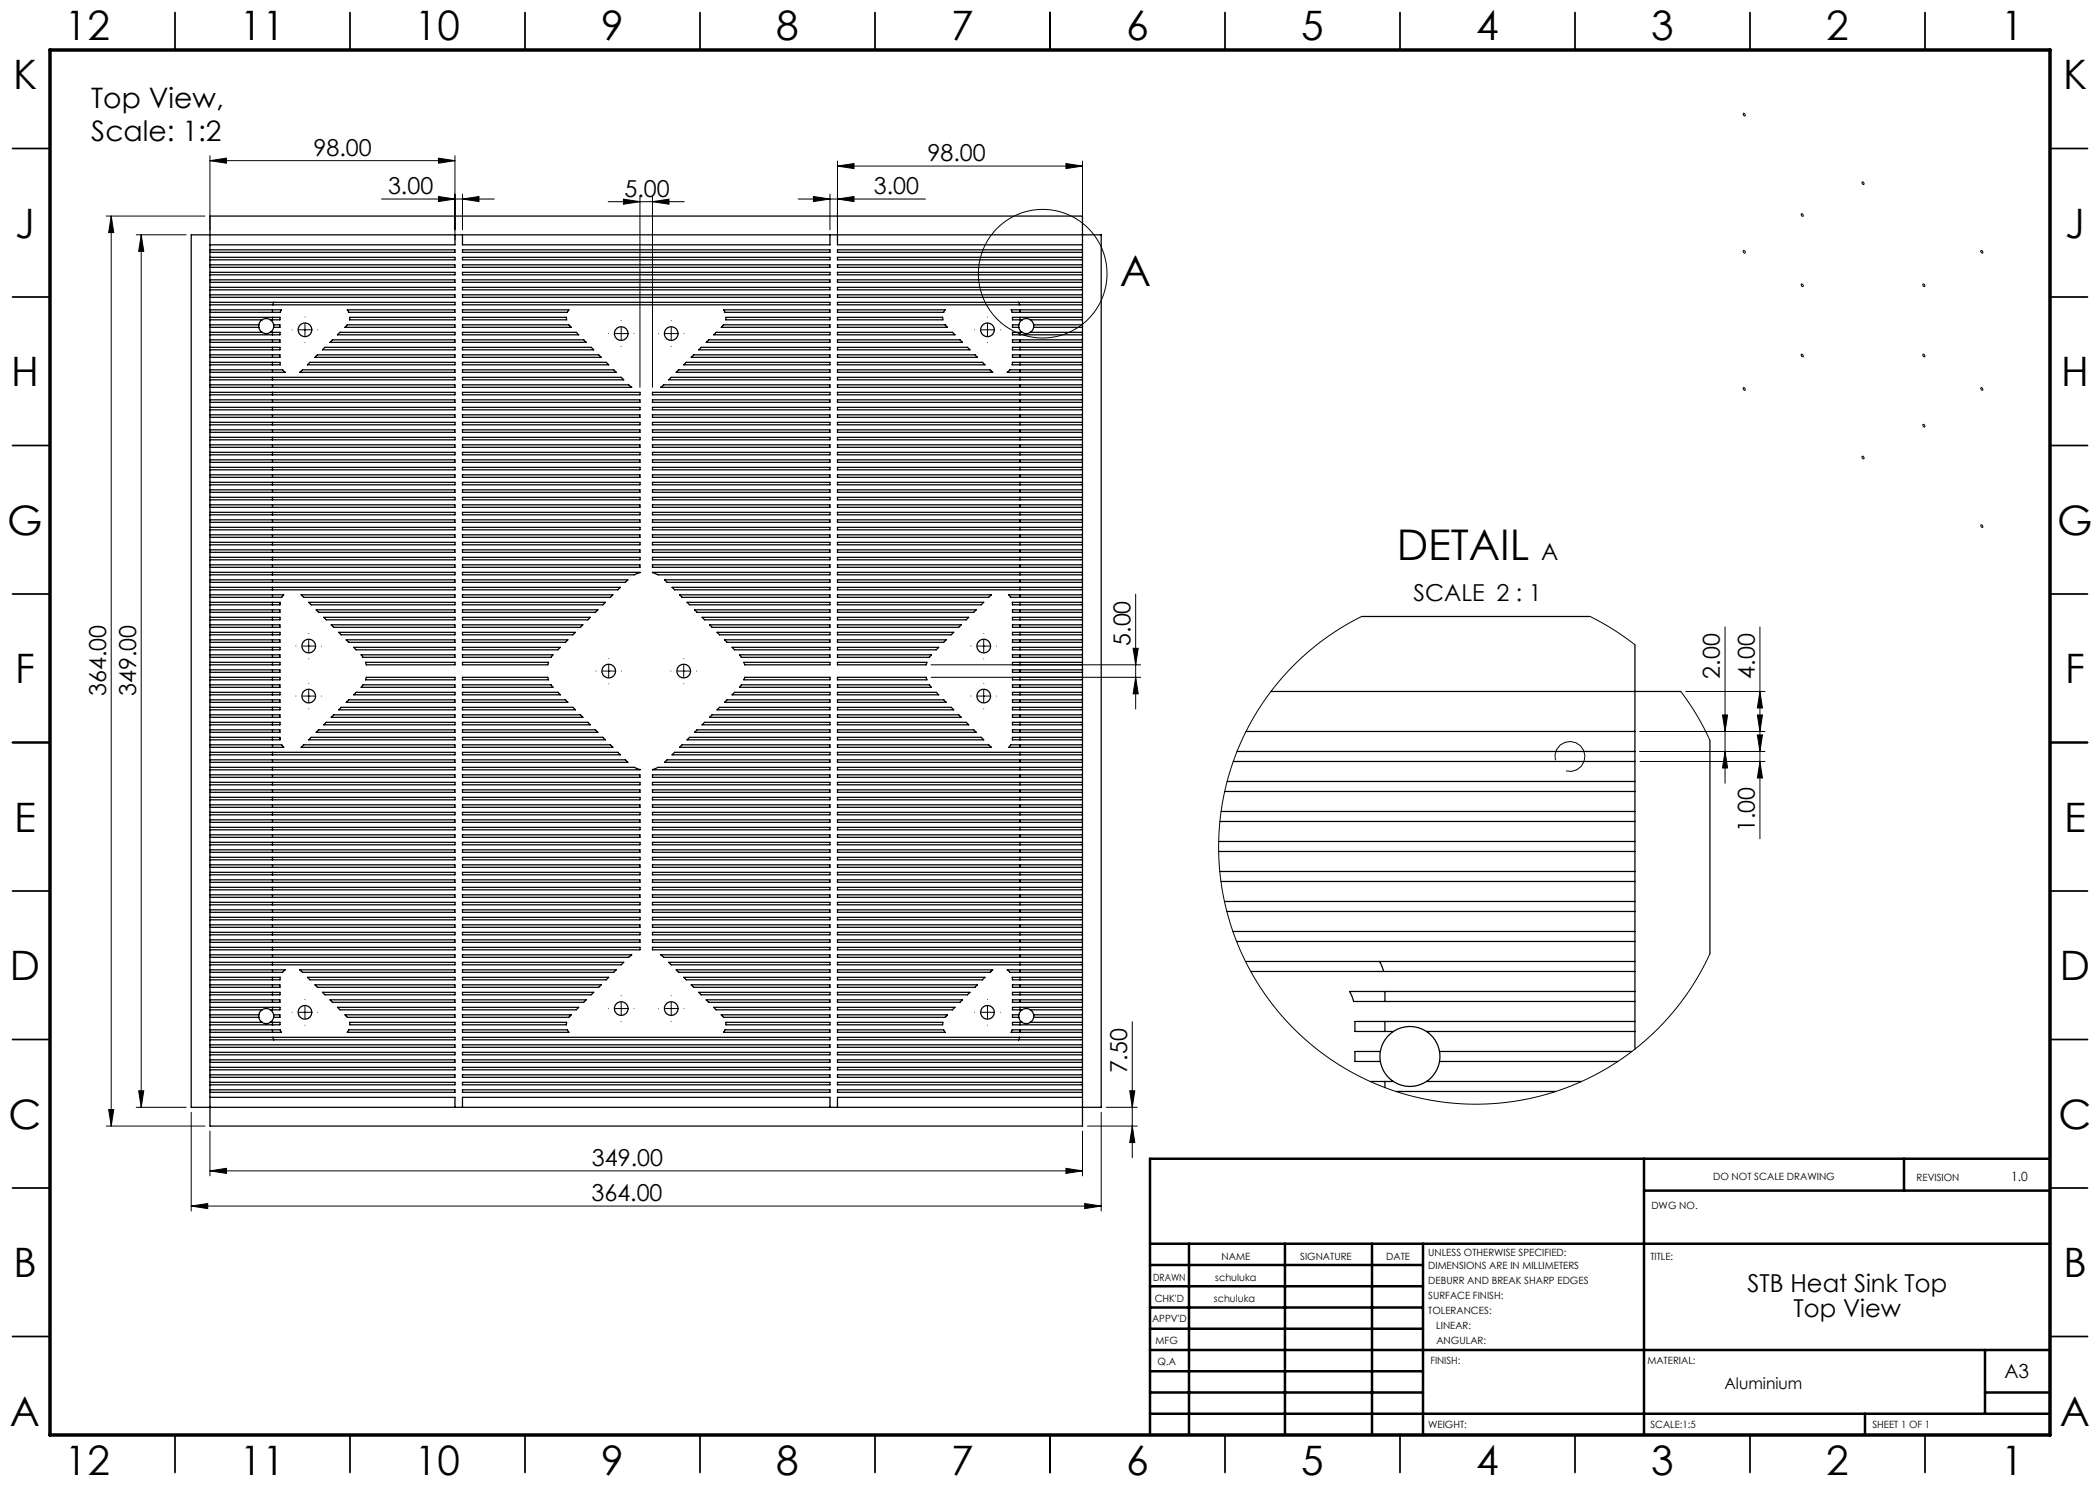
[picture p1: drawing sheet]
<svg xmlns="http://www.w3.org/2000/svg" width="420mm" height="297mm" viewBox="0 0 420 297" stroke-linecap="round" stroke-linejoin="round" font-family="sans-serif">
<g fill="none" stroke="#000" stroke-width=".25">
<path d="M38.2 47h182v174.5h-182zM42 43.2h174.5v182h-174.5zM42 50h49v.5h-49M42 51.5h49v.5h-49M42 53h49v.5h-49M42 54.5h49v.5h-49M42 56h49v.5h-49M42 57.5h49v.5h-49M42 59h49v.5h-49M91 47v2h-49M92.5 47v2h73.5v-2M92.5 50h73.5v.5h-73.5z"/>
<path d="M92.5 51.5h73.5v.5h-73.5zM92.5 53h73.5v.5h-73.5zM92.5 54.5h73.5v.5h-73.5zM92.5 56h73.5v.5h-73.5zM92.5 57.5h73.5v.5h-73.5zM92.5 59h73.5v.5h-73.5zM167.5 47v2h49M216.5 59h-49v.5h49M216.5 57.5h-49v.5h49M216.5 56h-49v.5h49M216.5 54.5h-49v.5h49M216.5 53h-49v.5h49"/>
<path d="M216.5 51.5h-49v.5h49M216.5 50h-49v.5h49M42 74h14.5l.5 .5h-15M42 72.5h14l.1 .5h-14.1M42 62h14.3l-.2 .5h-14.1M42 60.5h49v.5h-49M42 75.5h49v.5h-49M42 77h49v.5h-49M42 78.5h49v.5h-49M42 80h49v.5h-49M42 69.5h14v.5h-14M42 68h14v.5h-14"/>
<path d="M42 66.5h10.4M42 65h9.8M42 65.5h9.8M42 63.5h14v.5h-1.9M42 64h10.4M42 71h14v.5h-14M51.8 65v.5M51.8 65.5l.2 .5 .4 .5M52.4 66.5a1.5 1.5 0 0 0 1.7 0M52.4 64a1.5 1.5 0 0 1 1.7 0M52.4 64l-.4 .4-.2 .6M54.1 64l.4 .4 .2 .6"/>
<path d="M54.1 66.5h1.9v.5h-14M54.5 62v.5M54.5 63.5v.5M54.5 66.5v.5M54.5 68v.5M54.5 69.5v.5M54.5 71v.5M54.5 72.5v.5M54.5 74v.5M54.5 75.5v.5M54.5 77v.5M54.5 78.5v.5"/>
<path d="M54.5 80v.5M54.7 65v.5M54.7 65.5l-.2 .5-.4 .5M54.7 65h1.3v.5h-1.3M54.8 60.5l-.2 .5M59.9 74.5l.6-.5h30.5v.5zM61.5 73l.5-.5h29v.5zM63 71.5l.5-.5h27.5v.5zM65 69.5h26v.5h-26.5zM66 68.5l.5-.5h24.5v.5zM68 66.5h23v.5h-23.5zM69.5 62h21.5v.5h-21.3z"/>
<path d="M69.5 65h21.5v.5h-22zM70 63.5h21v.5h-21.1zM92.5 77h33.2l.6 .5h-33.8zM92.5 65h21.3l.4 .5h-21.7zM92.5 63.5h20.8v.5h-20.8zM92.5 62h21.3l-.3 .5h-21zM92.5 60.5h73.5v.5h-73.5zM92.5 66.5h22.7l.5 .5h-23.2zM92.5 68h24.2l.5 .5h-24.7zM92.5 69.5h25.7l.5 .5h-26.2zM92.5 71h27.2l.5 .5h-27.7zM92.5 72.5h28.7l.5 .5h-29.2z"/>
<path d="M92.5 74h30.2l.5 .5h-30.7zM92.5 75.5h31.7l.5 .5h-32.2zM92.5 78.5h35.5v.5h-35.5zM92.5 80h35.5v.5h-35.5zM130.5 78.5h35.5v.5h-35.5zM130.5 80h35.5v.5h-35.5zM132.1 77.5l.6-.5h33.3v.5zM133.7 76l.5-.5h31.8v.5zM135.2 74.5l.5-.5h30.3v.5zM136.7 73l.5-.5h28.8v.5zM138.2 71.5l.5-.5h27.3v.5zM140.2 69.5h25.8v.5h-26.3z"/>
<path d="M141.2 68.5l.5-.5h24.3v.5zM143.2 66.5h22.8v.5h-23.3zM144.7 62h21.3v.5h-21zM144.7 65h21.3v.5h-21.8zM145.2 63.5h20.8v.5h-20.8zM167.5 63.5h21l.1 .5h-21.1zM167.5 65h21.5l.5 .5h-22zM167.5 62h21.5l-.3 .5h-21.2zM167.5 74h30.5l.5 .5h-31zM167.5 69.5h26l.5 .5h-26.5zM167.5 68h24.5l.5 .5h-25zM167.5 66.5h23l.5 .5h-23.5z"/>
<path d="M167.5 72.5h29l.5 .5h-29.5zM167.5 71h27.5l.5 .5h-28zM203.7 60.5l.2 .5M203.8 65v.5M203.8 65.5l.2 .5 .4 .5M203.8 65h-1.3v.5h1.3M204 62v.5M204 63.5v.5M204 66.5v.5M204 68v.5M204 69.5v.5M204 71v.5"/>
<path d="M204 72.5v.5M204 74v.5M204 75.5v.5M204 77v.5M204 78.5v.5M204 80v.5M204.4 66.5a1.5 1.5 0 0 0 1.7 0M204.4 64a1.5 1.5 0 0 1 1.7 0M204.4 64l-.4 .4-.2 .6M204.4 66.5h-1.9v.5h14M206.1 64l.4 .4 .2 .6M206.1 66.5h10.4"/>
<path d="M206.1 64h10.4M206.7 65v.5M206.7 65.5l-.2 .5-.4 .5M206.7 65h9.8M206.7 65.5h9.8M216.5 62h-14.3l.2 .5h14.1M216.5 74h-14.5l-.6 .5h15.1M216.5 72.5h-14l-.1 .5h14.1M216.5 80h-49v.5h49M216.5 78.5h-49v.5h49M216.5 77h-49v.5h49M216.5 75.5h-49v.5h49"/>
<path d="M216.5 69.5h-14v.5h14M216.5 68h-14v.5h14M216.5 63.5h-14v.5h1.9M216.5 60.5h-49v.5h49M216.5 71h-14v.5h14M42 81.5h49v.5h-49M42 83h49v.5h-49M42 84.5h49v.5h-49M42 86h49v.5h-49M42 87.5h49v.5h-49M42 89h49v.5h-49M42 90.5h49v.5h-49"/>
<path d="M42 92h49v.5h-49M42 93.5h49v.5h-49M42 95h49v.5h-49M42 96.5h49v.5h-49M42 98h49v.5h-49M42 99.5h49v.5h-49M54.5 81.5v.5M54.5 83v.5M54.5 84.5v.5M54.5 86v.5M54.5 87.5v.5M54.5 89v.5"/>
<path d="M54.5 90.5v.5M54.5 92v.5M54.5 93.5v.5M54.5 95v.5M54.5 96.5v.5M54.5 98v.5M54.5 99.5v.5M92.5 81.5h35.5v.5h-35.5zM92.5 83h35.5v.5h-35.5zM92.5 84.5h35.5v.5h-35.5zM92.5 86h35.5v.5h-35.5zM92.5 87.5h35.5v.5h-35.5z"/>
<path d="M92.5 89h35.5v.5h-35.5zM92.5 90.5h35.5v.5h-35.5zM92.5 92h35.5v.5h-35.5zM92.5 93.5h35.5v.5h-35.5zM92.5 95h35.5v.5h-35.5zM92.5 96.5h35.5v.5h-35.5zM92.5 98h35.5v.5h-35.5zM92.5 99.5h35.5v.5h-35.5zM130.5 81.5h35.5v.5h-35.5zM130.5 83h35.5v.5h-35.5zM130.5 84.5h35.5v.5h-35.5zM130.5 86h35.5v.5h-35.5z"/>
<path d="M130.5 87.5h35.5v.5h-35.5zM130.5 89h35.5v.5h-35.5zM130.5 90.5h35.5v.5h-35.5zM130.5 92h35.5v.5h-35.5zM130.5 93.5h35.5v.5h-35.5zM130.5 95h35.5v.5h-35.5zM130.5 96.5h35.5v.5h-35.5zM130.5 98h35.5v.5h-35.5zM130.5 99.5h35.5v.5h-35.5zM204 81.5v.5M204 83v.5M204 84.5v.5"/>
<path d="M204 86v.5M204 87.5v.5M204 89v.5M204 90.5v.5M204 92v.5M204 93.5v.5M204 95v.5M204 96.5v.5M204 98v.5M204 99.5v.5M216.5 99.5h-49v.5h49M216.5 98h-49v.5h49"/>
<path d="M216.5 96.5h-49v.5h49M216.5 95h-49v.5h49M216.5 93.5h-49v.5h49M216.5 92h-49v.5h49M216.5 90.5h-49v.5h49M216.5 89h-49v.5h49M216.5 87.5h-49v.5h49M216.5 86h-49v.5h49M216.5 84.5h-49v.5h49M216.5 83h-49v.5h49M216.5 81.5h-49v.5h49M42 119h14.7l-.4 .5h-14.3"/>
<path d="M42 101h49v.5h-49M42 102.5h49v.5h-49M42 104h49v.5h-49M42 105.5h49v.5h-49M42 107h49v.5h-49M42 108.5h49v.5h-49M42 110h49v.5h-49M42 111.5h49v.5h-49M42 113h49v.5h-49M42 114.5h49v.5h-49M42 116h49v.5h-49M42 117.5h49v.5h-49"/>
<path d="M54.5 101v.5M54.5 102.5v.5M54.5 104v.5M54.5 105.5v.5M54.5 107v.5M54.5 108.5v.5M54.5 110v.5M54.5 111.5v.5M54.5 113v.5M54.5 114.5v.5M54.5 116v.5M54.5 117.5v.5"/>
<path d="M54.5 119v.5M60.2 119h30.8v.5h-30.3zM92.5 114.5h35.5l-1.1 .5h-34.4zM92.5 101h35.5v.5h-35.5zM92.5 102.5h35.5v.5h-35.5zM92.5 104h35.5v.5h-35.5zM92.5 105.5h35.5v.5h-35.5zM92.5 107h35.5v.5h-35.5zM92.5 108.5h35.5v.5h-35.5zM92.5 110h35.5v.5h-35.5zM92.5 111.5h35.5v.5h-35.5zM92.5 113h35.5v.5h-35.5z"/>
<path d="M92.5 116h33.1l-.5 .5h-32.6zM92.5 117.5h31.6l-.5 .5h-31.1zM92.5 119h30.1l-.5 .5h-29.6zM130.5 114.5h35.5v.5h-34.4zM130.5 101h35.5v.5h-35.5zM130.5 102.5h35.5v.5h-35.5zM130.5 104h35.5v.5h-35.5zM130.5 105.5h35.5v.5h-35.5zM130.5 107h35.5v.5h-35.5zM130.5 108.5h35.5v.5h-35.5zM130.5 110h35.5v.5h-35.5zM130.5 111.5h35.5v.5h-35.5z"/>
<path d="M130.5 113h35.5v.5h-35.5zM132.9 116h33.1v.5h-32.6zM134.4 117.5h31.6v.5h-31.1zM135.9 119h30.1v.5h-29.6zM167.5 119h30.7l-.5 .5h-30.2zM204 101v.5M204 102.5v.5M204 104v.5M204 105.5v.5M204 107v.5M204 108.5v.5M204 110v.5"/>
<path d="M204 111.5v.5M204 113v.5M204 114.5v.5M204 116v.5M204 117.5v.5M204 119v.5M216.5 119h-14.8l.4 .5h14.4M216.5 117.5h-49v.5h49M216.5 116h-49v.5h49M216.5 114.5h-49v.5h49M216.5 113h-49v.5h49M216.5 111.5h-49v.5h49"/>
<path d="M216.5 110h-49v.5h49M216.5 108.5h-49v.5h49M216.5 107h-49v.5h49M216.5 105.5h-49v.5h49M216.5 104h-49v.5h49M216.5 102.5h-49v.5h49M216.5 101h-49v.5h49M42 120.5h14v.5h-14M42 134h14v.5h-14M42 135.5h14v.5h-14M42 137h14v.5h-14M42 138.5h14v.5h-14"/>
<path d="M42 140h14v.5h-14M42 131h14v.5h-14M42 129.5h14v.5h-14M42 128h14v.5h-14M42 126.5h14v.5h-14M42 125h14v.5h-14M42 123.5h14v.5h-14M42 122h14v.5h-14M42 132.5h14v.5h-14M54.5 120.5v.5M54.5 122v.5M54.5 123.5v.5"/>
<path d="M54.5 125v.5M54.5 126.5v.5M54.5 128v.5M54.5 129.5v.5M54.5 131v.5M54.5 132.5v.5M54.5 134v.5M54.5 135.5v.5M54.5 137v.5M54.5 138.5v.5M54.5 140v.5M61.7 120.5h29.3v.5h-28.8z"/>
<path d="M63.2 122h27.8v.5h-27.3zM64.7 123.5h26.3v.5h-25.8zM66.2 125h24.8v.5h-24.3zM67.7 126.5h23.3v.5h-22.8zM69.2 128h21.8v.5h-21.3zM69.7 140h21.3v.5h-21.8zM70.7 139l.5-.5h19.8v.5zM70.7 129.5h20.3v.5h-19.8zM72.2 131h18.8v.5h-18.4zM72.6 137h18.4v.5h-18.8zM73.1 132.5h17.9v.5h-17.7zM73.3 135.5h17.7v.5h-17.9z"/>
<path d="M92.5 137h17.7l.4 .5h-18.1zM92.5 135.5h17.1l.1 .5h-17.2zM92.5 131h18.1l-.4 .5h-17.7zM92.5 132.5h17.2l-.1 .5h-17.1zM92.5 120.5h28.6l-.5 .5h-28.1zM92.5 122h27.1l-.5 .5h-26.6zM92.5 123.5h25.6l-.5 .5h-25.1zM92.5 125h24.1l-.5 .5h-23.6zM92.5 126.5h22.6l-.5 .5h-22.1zM92.5 128h21.1l-.5 .5h-20.6zM92.5 129.5h19.6l-.5 .5h-19.1zM92.5 138.5h19.1l.5 .5h-19.6z"/>
<path d="M92.5 140h20.6l.5 .5h-21.1zM137.4 120.5h28.6v.5h-28.1zM138.9 122h27.1v.5h-26.6zM140.4 123.5h25.6v.5h-25.1zM141.9 125h24.1v.5h-23.6zM143.4 126.5h22.6v.5h-22.1zM144.9 128h21.1v.5h-20.6zM145.4 140h20.6v.5h-21.1zM146.4 129.5h19.6v.5h-19.1zM146.9 138.5h19.1v.5h-19.6zM147.9 131h18.1v.5h-17.7zM148.3 137h17.7v.5h-18.1z"/>
<path d="M148.8 132.5h17.2v.5h-17.1zM148.9 135.5h17.1v.5h-17.2zM167.5 137h18.4l.4 .5h-18.8zM167.5 135.5h17.7l.2 .5h-17.9zM167.5 131h18.8l-.4 .5h-18.4zM167.5 132.5h17.9l-.2 .5h-17.7zM167.5 138.5h19.7l.5 .5h-20.2zM167.5 140h21.2l.5 .5h-21.7zM167.5 129.5h20.2l-.5 .5h-19.7zM167.5 128h21.7l-.5 .5h-21.2zM167.5 126.5h23.2l-.5 .5h-22.7zM167.5 125h24.7l-.5 .5h-24.2z"/>
<path d="M167.5 123.5h26.2l-.5 .5h-25.7zM167.5 122h27.7l-.5 .5h-27.2zM167.5 120.5h29.2l-.5 .5h-28.7zM204 120.5v.5M204 122v.5M204 123.5v.5M204 125v.5M204 126.5v.5M204 128v.5M204 129.5v.5M204 131v.5M204 132.5v.5"/>
<path d="M204 134v.5M204 135.5v.5M204 137v.5M204 138.5v.5M204 140v.5M216.5 120.5h-14v.5h14M216.5 134h-14v.5h14M216.5 135.5h-14v.5h14M216.5 137h-14v.5h14M216.5 138.5h-14v.5h14M216.5 140h-14v.5h14M216.5 131h-14v.5h14"/>
<path d="M216.5 129.5h-14v.5h14M216.5 128h-14v.5h14M216.5 126.5h-14v.5h14M216.5 125h-14v.5h14M216.5 123.5h-14v.5h14M216.5 122h-14v.5h14M216.5 132.5h-14v.5h14M254.2 138.3h82M272.3 123.3h45.7M327 129v80.8M42 149h14.3l.4 .5h-14.7M42 147.5h14v.5h-14"/>
<path d="M42 141.5h14v.5h-14M42 143h14v.5h-14M42 144.5h14v.5h-14M42 146h14v.5h-14M42 150.5h49v.5h-49M42 152h49v.5h-49M42 153.5h49v.5h-49M42 155h49v.5h-49M42 156.5h49v.5h-49M42 158h49v.5h-49M42 159.5h49v.5h-49M54.5 141.5v.5"/>
<path d="M54.5 143v.5M54.5 144.5v.5M54.5 146v.5M54.5 147.5v.5M54.5 149v.5M54.5 150.5v.5M54.5 152v.5M54.5 153.5v.5M54.5 155v.5M54.5 156.5v.5M54.5 158v.5M54.5 159.5v.5"/>
<path d="M60.3 149.4h.1M60.7 149h30.3v.5h-30.8zM62.2 147.5h28.8v.5h-29.3zM63.7 146h27.3v.5h-27.8zM65.2 144.5h25.8v.5h-26.3zM66.7 143h24.3v.5h-24.8zM68.2 141.5h22.8v.5h-23.3zM92.5 153.5h34.4l1.1 .5h-35.5zM92.5 141.5h22.1l.5 .5h-22.6zM92.5 143h23.6l.5 .5h-24.1zM92.5 144.5h25.1l.5 .5h-25.6zM92.5 146h26.6l.5 .5h-27.1z"/>
<path d="M92.5 147.5h28.1l.5 .5h-28.6zM92.5 149h29.6l.5 .5h-30.1zM92.5 150.5h31.1l.5 .5h-31.6zM92.5 152h32.6l.5 .5h-33.1zM92.5 155h35.5v.5h-35.5zM92.5 156.5h35.5v.5h-35.5zM92.5 158h35.5v.5h-35.5zM92.5 159.5h35.5v.5h-35.5zM130.5 153.9l1.1-.4h34.4v.5zM130.5 155h35.5v.5h-35.5zM130.5 156.5h35.5v.5h-35.5zM130.5 158h35.5v.5h-35.5z"/>
<path d="M130.5 159.5h35.5v.5h-35.5zM132.9 152.5l.5-.5h32.6v.5zM134.9 150.5h31.1v.5h-31.6zM136.4 149h29.6v.5h-30.1zM137.9 147.5h28.1v.5h-28.6zM139.4 146h26.6v.5h-27.1zM140.9 144.5h25.1v.5h-25.6zM142.4 143h23.6v.5h-24.1zM143.9 141.5h22.1v.5h-22.6zM167.5 141.5h22.7l.5 .5h-23.2zM167.5 143h24.2l.5 .5h-24.7zM167.5 144.5h25.7l.5 .5h-26.2z"/>
<path d="M167.5 146h27.2l.5 .5h-27.7zM167.5 147.5h28.7l.5 .5h-29.2zM167.5 149h30.2l.5 .4-30.7 .1zM198.2 149.5h.1M204 141.5v.5M204 143v.5M204 144.5v.5M204 146v.5M204 147.5v.5M204 149v.5M204 150.5v.5M204 152v.5"/>
<path d="M204 153.5v.5M204 155v.5M204 156.5v.5M204 158v.5M204 159.5v.5M216.5 149h-14.4l-.4 .5h14.8M216.5 147.5h-14v.5h14M216.5 141.5h-14v.5h14M216.5 143h-14v.5h14M216.5 144.5h-14v.5h14M216.5 146h-14v.5h14M216.5 150.5h-49v.5h49"/>
<path d="M216.5 152h-49v.5h49M216.5 153.5h-49v.5h49M216.5 155h-49v.5h49M216.5 156.5h-49v.5h49M216.5 158h-49v.5h49M216.5 159.5h-49v.5h49M244.9 158.3h82.1M245.4 156.3h81.6M246.7 152.3h80.3M247.4 150.3h79.6M249.2 146.3h77.8M342 148.1v42.6"/>
<path d="M42 161h49v.5h-49M42 162.5h49v.5h-49M42 164h49v.5h-49M42 165.5h49v.5h-49M42 167h49v.5h-49M42 168.5h49v.5h-49M42 170h49v.5h-49M42 171.5h49v.5h-49M42 173h49v.5h-49M42 174.5h49v.5h-49M42 176h49v.5h-49M42 177.5h49v.5h-49"/>
<path d="M42 179h49v.5h-49M54.5 161v.5M54.5 162.5v.5M54.5 164v.5M54.5 165.5v.5M54.5 167v.5M54.5 168.5v.5M54.5 170v.5M54.5 171.5v.5M54.5 173v.5M54.5 174.5v.5M54.5 176v.5"/>
<path d="M54.5 177.5v.5M54.5 179v.5M92.5 161h35.5v.5h-35.5zM92.5 162.5h35.5v.5h-35.5zM92.5 164h35.5v.5h-35.5zM92.5 165.5h35.5v.5h-35.5zM92.5 167h35.5v.5h-35.5zM92.5 168.5h35.5v.5h-35.5zM92.5 170h35.5v.5h-35.5zM92.5 171.5h35.5v.5h-35.5zM92.5 173h35.5v.5h-35.5zM92.5 174.5h35.5v.5h-35.5z"/>
<path d="M92.5 176h35.5v.5h-35.5zM92.5 177.5h35.5v.5h-35.5zM92.5 179h35.5v.5h-35.5zM130.5 161h35.5v.5h-35.5zM130.5 162.5h35.5v.5h-35.5zM130.5 164h35.5v.5h-35.5zM130.5 165.5h35.5v.5h-35.5zM130.5 167h35.5v.5h-35.5zM130.5 168.5h35.5v.5h-35.5zM130.5 170h35.5v.5h-35.5zM130.5 171.5h35.5v.5h-35.5zM130.5 173h35.5v.5h-35.5z"/>
<path d="M130.5 174.5h35.5v.5h-35.5zM130.5 176h35.5v.5h-35.5zM130.5 177.5h35.5v.5h-35.5zM130.5 179h35.5v.5h-35.5zM204 161v.5M204 162.5v.5M204 164v.5M204 165.5v.5M204 167v.5M204 168.5v.5M204 170v.5M204 171.5v.5"/>
<path d="M204 173v.5M204 174.5v.5M204 176v.5M204 177.5v.5M204 179v.5M216.5 161h-49v.5h49M216.5 162.5h-49v.5h49M216.5 164h-49v.5h49M216.5 165.5h-49v.5h49M216.5 167h-49v.5h49M216.5 168.5h-49v.5h49M216.5 170h-49v.5h49"/>
<path d="M216.5 171.5h-49v.5h49M216.5 173h-49v.5h49M216.5 174.5h-49v.5h49M216.5 176h-49v.5h49M216.5 177.5h-49v.5h49M216.5 179h-49v.5h49M243.7 170.3h83.3M243.7 168.3h83.3M244 174.3h83M244 164.3h83M244.2 176.3h82.8M244.2 162.3h82.8"/>
<path d="M42 194h15l-.5 .5h-14.5M42 195.5h14.1l-.1 .5h-14M42 180.5h49v.5h-49M42 182h49v.5h-49M42 183.5h49v.5h-49M42 185h49v.5h-49M42 186.5h49v.5h-49M42 188h49v.5h-49M42 189.5h49v.5h-49M42 191h49v.5h-49M42 192.5h49v.5h-49M42 197h14v.5h-14"/>
<path d="M42 198.5h14v.5h-14M42 200h14v.5h-14M54.5 180.5v.5M54.5 182v.5M54.5 183.5v.5M54.5 185v.5M54.5 186.5v.5M54.5 188v.5M54.5 189.5v.5M54.5 191v.5M54.5 192.5v.5M54.5 194v.5"/>
<path d="M54.5 195.5v.5M54.5 197v.5M54.5 198.5v.5M54.5 200v.5M59.9 194h31.1v.5h-30.5zM61.5 195.5h29.5v.5h-29zM63 197h28v.5h-27.5zM64.5 198.5h26.5v.5h-26zM66 200h25v.5h-24.5zM92.5 191h33.8l-.6 .5h-33.2zM92.5 180.5h35.5v.5h-35.5zM92.5 182h35.5v.5h-35.5z"/>
<path d="M92.5 183.5h35.5v.5h-35.5zM92.5 185h35.5v.5h-35.5zM92.5 186.5h35.5v.5h-35.5zM92.5 188h35.5v.5h-35.5zM92.5 189.5h35.5v.5h-35.5zM92.5 192.5h32.2l-.5 .5h-31.7zM92.5 194h30.7l-.5 .5h-30.2zM92.5 195.5h29.2l-.5 .5h-28.7zM92.5 197h27.7l-.5 .5h-27.2zM92.5 198.5h26.2l-.5 .5h-25.7zM92.5 200h24.7l-.5 .5h-24.2zM130.5 180.5h35.5v.5h-35.5z"/>
<path d="M130.5 182h35.5v.5h-35.5zM130.5 183.5h35.5v.5h-35.5zM130.5 185h35.5v.5h-35.5zM130.5 186.5h35.5v.5h-35.5zM130.5 188h35.5v.5h-35.5zM130.5 189.5h35.5v.5h-35.5zM132.1 191h33.9v.5h-33.3zM133.7 192.5h32.3v.5h-31.8zM135.2 194h30.8v.5h-30.3zM136.7 195.5h29.3v.5h-28.8zM138.2 197h27.8v.5h-27.3zM139.7 198.5h26.3v.5h-25.8z"/>
<path d="M141.2 200h24.8v.5h-24.3zM167.5 194h31l-.5 .5h-30.5zM167.5 195.5h29.5l-.5 .5h-29zM167.5 197h28l-.5 .5h-27.5zM167.5 198.5h26.5l-.5 .5h-26zM167.5 200h25l-.5 .5h-24.5zM204 180.5v.5M204 182v.5M204 183.5v.5M204 185v.5M204 186.5v.5M204 188v.5"/>
<path d="M204 189.5v.5M204 191v.5M204 192.5v.5M204 194v.5M204 195.5v.5M204 197v.5M204 198.5v.5M204 200v.5M216.5 195.5h-14.1l.1 .5h14M216.5 194h-15.1l.6 .5h14.5M216.5 180.5h-49v.5h49M216.5 182h-49v.5h49"/>
<path d="M216.5 183.5h-49v.5h49M216.5 185h-49v.5h49M216.5 186.5h-49v.5h49M216.5 188h-49v.5h49M216.5 189.5h-49v.5h49M216.5 191h-49v.5h49M216.5 192.5h-49v.5h49M216.5 197h-14v.5h14M216.5 198.5h-14v.5h14M216.5 200h-14v.5h14M244.9 180.3h82.1M245.4 182.3h81.6"/>
<path d="M246.6 186.3h80.4M247.3 188.3h79.7M249.1 192.3h77.9M250.2 194.3h76.8M275.9 192.3l.8 2M277 198.3v2M327 198.3h-57.1l.8 2h56.3M42 206h14.1l.2 .5h-14.3M42 209h49v.5h-49M42 210.5h49v.5h-49M42 212h49v.5h-49M42 213.5h49v.5h-49"/>
<path d="M42 215h49v.5h-49M42 216.5h49v.5h-49M42 218h49v.5h-49M42 202h10.4M42 201.5h14v.5h-1.9M42 203.5h9.8M42 203h9.8M42 204.5h10.4M42 207.5h49v.5h-49M42 219.5h49v2M51.8 203v.5M51.8 203.5l.2 .5 .4 .5"/>
<path d="M52.4 202a1.5 1.5 0 0 1 1.7 0M52.4 204.5a1.5 1.5 0 0 0 1.7 0M52.4 202l-.4 .4-.2 .6M54.1 202l.4 .4 .2 .6M54.1 204.5h1.9v.5h-14M54.5 201.5v.5M54.5 204.5v.5M54.5 206v.5M54.6 207.5l.2 .5M54.7 203v.5M54.7 203.5l-.2 .5-.4 .5M54.7 203h1.3v.5h-1.3"/>
<path d="M67.5 201.5h23.5v.5h-23zM69 203h22v.5h-21.5zM69.7 206h21.3v.5h-21.5zM69.9 204.5h21.1v.5h-21zM92.5 203h21.7l-.4 .5h-21.3zM92.5 206h21l.3 .5h-21.3zM92.5 204.5h20.8v.5h-20.8zM92.5 209h73.5v.5h-73.5zM92.5 207.5h73.5v.5h-73.5zM92.5 210.5h73.5v.5h-73.5zM92.5 212h73.5v.5h-73.5zM92.5 213.5h73.5v.5h-73.5z"/>
<path d="M92.5 215h73.5v.5h-73.5zM92.5 216.5h73.5v.5h-73.5zM92.5 218h73.5v.5h-73.5zM92.5 201.5h23.2l-.5 .5h-22.7zM142.7 201.5h23.3v.5h-22.8zM144.2 203h21.8v.5h-21.3zM145 206h21v.5h-21.3zM145.2 204.5h20.8v.5h-20.8zM167.5 203h22l-.5 .5h-21.5zM167.5 204.5h21.1l-.1 .5h-21zM167.5 206h21.2l.3 .5h-21.5zM167.5 201.5h23.5l-.5 .5h-23z"/>
<path d="M203.8 203v.5M203.8 203.5l.2 .5 .4 .5M203.8 203h-1.3v.5h1.3M203.9 207.5l-.2 .5M204 201.5v.5M204 204.5v.5M204 206v.5M204.4 202a1.5 1.5 0 0 1 1.7 0M204.4 204.5a1.5 1.5 0 0 0 1.7 0M204.4 202l-.4 .4-.2 .6M204.4 204.5h-1.9v.5h14M206.1 202l.4 .4 .2 .6"/>
<path d="M206.1 202h10.4M206.1 204.5h10.4M206.7 203v.5M206.7 203.5l-.2 .5-.4 .5M206.7 203.5h9.8M206.7 203h9.8M216.5 206h-14.1l-.2 .5h14.3M216.5 209h-49v.5h49M216.5 210.5h-49v.5h49M216.5 212h-49v.5h49M216.5 213.5h-49v.5h49M216.5 215h-49v.5h49"/>
<path d="M216.5 216.5h-49v.5h49M216.5 218h-49v.5h49M216.5 201.5h-14v.5h1.9M216.5 207.5h-49v.5h49M216.5 219.5h-49v2M274 216.3h4.7M276.1 210.3v2M276.1 212.3a6 6 0 0 0 2.6 4M276.1 210.3h-5.1v2h5.1M277 204.3v2M277 216.3v1.2M278.7 216.3a6 6 0 0 0 6.6 0"/>
<path d="M278.7 206.3a6 6 0 0 1 6.6 0M278.7 206.3a6 6 0 0 0-2.6 4M279.2 218.3h31.9M285.3 206.3a6 6 0 0 1 2.6 4M285.3 216.3h31M285.3 206.3h41.7M287.9 210.3v2M287.9 212.3a6 6 0 0 1-2.6 4M287.9 212.3h35.7M287.9 210.3h38.5M327 204.3h-56v2h7.7M92.5 221.5v-2h73.5v2"/>
<circle cx="61" cy="66" r="1.38"/>
<circle cx="124.2" cy="66.7" r="1.38"/>
<circle cx="134.2" cy="66.7" r="1.38"/>
<circle cx="197.5" cy="66" r="1.38"/>
<circle cx="61.7" cy="129.2" r="1.37"/>
<circle cx="61.7" cy="139.2" r="1.37"/>
<circle cx="121.7" cy="134.2" r="1.37"/>
<circle cx="136.7" cy="134.2" r="1.38"/>
<circle cx="196.7" cy="129.2" r="1.37"/>
<circle cx="196.7" cy="139.2" r="1.37"/>
<circle cx="61" cy="202.5" r="1.38"/>
<circle cx="124.2" cy="201.7" r="1.38"/>
<circle cx="134.2" cy="201.7" r="1.38"/>
<circle cx="197.5" cy="202.5" r="1.38"/>
</g>
<g fill="none" stroke="#000" stroke-width=".2">
<path d="M42 32.1l3.3-.5v1zM42 31.1v14.9M42 32.1h49M76.3 39.8h22.5M87.7 31.6l3.3 .5-3.3 .5zM87.7 39.3l3.3 .5-3.3 .5zM91 31.1v16.9M92.5 39.8l3.3-.5v1zM92.5 38.8v7.2M124.7 39.8l3.3 .5-3.3 .5zM128 39.3v38.2M130.5 39.3v38.2"/>
<path d="M159.6 39.8h25.5M162.7 39.3l3.3 .5-3.3 .5zM166 38.8v7.2M167.5 33.2l3.3-.5v1zM167.5 32.2v15.8M167.5 33.2h49M167.5 39.8l3.3-.5v1zM213.2 32.7l3.3 .5-3.3 .5zM216.5 32.2v13.8M348.7 22.7a.25 .25 0 0 1 .3 .1 .25 .25 0 0 1-.2 .4zM372.4 36.4a.25 .25 0 0 1 .4 .1 .25 .25 0 0 1-.2 .4zM21.2 43.2h19.8"/>
<path d="M22.2 43.2v182M22.2 43.2l.6 3.3h-1.1zM27.2 47h10M28.2 47v174.5M28.2 47l.6 3.3h-1.1zM121.6 40.3h15.2M130.5 40.3l3.3-.5v1zM348.7 50.1a.25 .25 0 0 1 .3 .2 .25 .25 0 0 1-.2 .3zM360.3 42.8a.25 .25 0 0 1 .3 .1 .25 .25 0 0 1-.2 .4zM360.3 56.8a.25 .25 0 0 1 .3 .2 .25 .25 0 0 1-.2 .3zM384.6 56.8a.26 .26 0 0 1 .3 .2 .26 .26 0 0 1-.1 .3zM396.2 50.1a.25 .25 0 0 1 .3 .2 .25 .25 0 0 1-.1 .3z"/>
<path d="M59.7 66h2.5M61 64.7v2.5M123 66.7h2.5M124.2 65.5v2.5M133 66.7h2.5M134.2 65.5v2.5M196.2 66h2.5M197.5 64.7v2.5M348.7 77.6a.25 .25 0 0 1 .3 .1 .25 .25 0 0 1-.2 .3zM360.3 70.9a.25 .25 0 0 1 .3 .1 .25 .25 0 0 1-.2 .3zM384.6 70.9a.25 .25 0 0 1 .3 .1 .25 .25 0 0 1-.1 .3zM396.2 77.6a.25 .25 0 0 1 .3 .1 .25 .25 0 0 1-.1 .3z"/>
<path d="M372.4 91.3a.25 .25 0 0 1 .4 .1 .25 .25 0 0 1-.2 .4zM384.6 84.9a.25 .25 0 0 1 .3 .1 .25 .25 0 0 1-.1 .4zM227.1 118.8v23M396.2 105a.25 .25 0 0 1 .3 .1 .25 .25 0 0 1-.1 .4zM60.5 129.2h2.5M60.5 139.2h2.5M61.7 128v2.5M61.7 138v2.5M120.5 134.2h2.5M121.7 133v2.5M135.5 134.2h2.5M136.7 133v2.5"/>
<path d="M186.2 133h41.9M186.2 135.5h41.9M195.5 129.2h2.5M195.5 139.2h2.5M196.7 128v2.5M196.7 138v2.5M226.6 129.7h1l-.5 3.3zM227.1 135.5l.5 3.3h-1zM272.3 123.3l-5.3 3-5 3.8-4.4 4.2-3.9 4.6-3.4 5.3-2.6 5.4-2.1 6-1.3 5.9-.5 6 .1 6.2 .9 6 1.5 5.9 2.4 5.9 2.9 5.2 3.7 5.2 4.1 4.4 4.6 4 5 3.4 5.6 2.8 5.8 2.2 6.1 1.4 6 .7 6.1-.1 6-.7 5.9-1.5 5.8-2.2 5.4-2.8 5.2-3.6 4.6-4.1 4.1-4.6 3.6-5.1 2.8-5.4M318 123.3l4.7 2.6 4.3 3.1M336.2 138.3l3.1 4.7 2.7 5.1M337.2 138.3h15.8"/>
<path d="M345 125.4v31.2M352 125.4v42.3M352 138.3l.5 3.3h-1zM311.1 152.1a3 3 0 0 1 2.6-3.8 3 3 0 0 1 3.3 3.3 3 3 0 0 1-3.8 2.6M328 146.3h25M328 150.3h25M328 152.3h25M344.5 143h1l-.5 3.3zM345 150.3l.5 3.3h-1zM351.5 147h1l-.5 3.3zM351.5 143h1l-.5 3.3zM352 152.3l.5 3.3h-1z"/>
<path d="M27.7 218.2h1.1l-.6 3.3zM59.7 202.5h2.5M61 201.2v2.5M123 201.7h2.5M124.2 200.5v2.5M133 201.7h2.5M134.2 200.5v2.5M196.2 202.5h2.5M197.5 201.2v2.5M225.9 218.2h1.1l-.5 3.3zM226.5 204.4v27.2M21.2 225.2h19.8"/>
<path d="M21.7 221.9h1.1l-.6 3.3zM27.2 221.5h10M38.2 222.5v19.7M42 234.2l3.3-.5v1zM42 226.2v9M42 234.2h174.5M213.2 233.7l3.3 .5-3.3 .5zM216.5 226.2v9M217.5 225.2h10M220.2 222.5v19.7M221.2 221.5h6.3M226.5 225.2l.5 3.3h-1.1z"/>
<path d="M38.2 241.2l3.3-.5v1zM38.2 241.2h182M216.9 240.7l3.3 .5-3.3 .5z"/>
<circle cx="208.5" cy="54.7" r="12.9"/>
</g>
<g fill="none" stroke="#000" stroke-width=".2" stroke-dasharray="15.2 1.3 1.3 1.3" stroke-linecap="butt">
<path d="M58.5 66h-.1M61 63.5v-.2M61 68.5v.1M63.5 66h.1M121.7 66.7h-.1M124.2 64.2v-.1M124.2 69.2v.1M126.7 66.7h.2M131.7 66.7h-.1M134.2 64.2v-.1M134.2 69.2v.1M136.7 66.7h.2"/>
<path d="M195 66h-.1M197.5 63.5v-.2M197.5 68.5v.1M200 66h.1M59.2 129.2h-.1M59.2 139.2h-.1M61.7 126.7v-.1M61.7 131.7v.1M61.7 136.7v-.1M64.2 129.2h.2M64.2 139.2h.2M119.2 134.2h-.1"/>
<path d="M121.7 131.7v-.1M121.7 136.7v.1M124.2 134.2h.2M134.2 134.2h-.1M136.7 131.7v-.1M136.7 136.7v.1M139.2 134.2h.2M194.2 139.2h-.1M194.2 129.2h-.1M196.7 136.7v-.1M196.7 126.7v-.1M196.7 131.7v.1"/>
<path d="M199.2 139.2h.2M199.2 129.2h.2M61.7 141.7v.1M196.7 141.7v.1M61 200v-.2M124.2 199.2v-.1M134.2 199.2v-.1M197.5 200v-.2M58.5 202.5h-.1M61 205v.1M63.5 202.5h.1M121.7 201.7h-.1"/>
<path d="M124.2 204.2v.1M126.7 201.7h.2M131.7 201.7h-.1M134.2 204.2v.1M136.7 201.7h.2M195 202.5h-.1M197.5 205v.1M200 202.5h.1"/>
</g>
<g fill="none" stroke="#000" stroke-width=".35">
<path d="M35 2.5v7.5M70 2.5v7.5M105 2.5v7.5M140 2.5v7.5M175 2.5v7.5M210 2.5v7.5M245 2.5v7.5M280 2.5v7.5M315 2.5v7.5M350 2.5v7.5M385 2.5v7.5M2.5 29.7h7.5"/>
<path d="M410 29.7h7.5M2.5 59.4h7.5M410 59.4h7.5M2.5 89.1h7.5M410 89.1h7.5M2.5 118.8h7.5M410 118.8h7.5M2.5 148.5h7.5M410 148.5h7.5M2.5 178.2h7.5M410 178.2h7.5M2.5 207.9h7.5"/>
<path d="M410 207.9h7.5M2.5 237.6h7.5M410 237.6h7.5M2.5 267.3h7.5M410 267.3h7.5M35 287v7.5M70 287v7.5M105 287v7.5M140 287v7.5M175 287v7.5M210 287v7.5M245 287v7.5"/>
<path d="M280 287v7.5M315 287v7.5M350 287v7.5M385 287v7.5"/>
</g>
<g fill="none" stroke="#000" stroke-width=".5">
<path d="M328.8 231.8v55.2M328.8 238.1h81.2M380.8 231.8v6.3M410 231.8h-180v55.2M230 248.8h180M230 257.3h54.6M230 253h54.6M237.8 248.8v38.2M257 248.8v38.2M274.4 248.8v38.2M284.6 248.8v38.2M230 265.8h54.6"/>
<path d="M230 261.5h54.6M230 278.5h54.6M230 274.3h54.6M230 270h180M397 278.5h13M397 270v12.8M230 282.8h180M373 282.8v4.2"/>
</g>
<path d="M10 10h400v277h-400z" fill="none" stroke="#000" stroke-width=".7"/>
<g fill="#000">
<path d="M162.7 39.3l3.3 .5-3.3 .5zM167.5 39.8l3.3-.5v1z"/>
<path d="M226.6 129.7h1l-.5 3.3zM227.1 135.5l.5 3.3h-1zM351.5 147h1l-.5 3.3zM352 152.3l.5 3.3h-1zM344.5 143h1l-.5 3.3zM345 150.3l.5 3.3h-1z"/>
<path d="M21.7 221.9h1.1l-.6 3.3zM22.2 43.2l.6 3.3h-1.1zM226.5 225.2l.5 3.3h-1.1zM225.9 218.2h1.1l-.5 3.3zM352 138.3l.5 3.3h-1zM351.5 143h1l-.5 3.3z"/>
<path d="M27.7 218.2h1.1l-.6 3.3zM28.2 47l.6 3.3h-1.1z"/>
<path d="M213.2 233.7l3.3 .5-3.3 .5zM42 234.2l3.3-.5v1zM87.7 31.6l3.3 .5-3.3 .5zM42 32.1l3.3-.5v1zM213.2 32.7l3.3 .5-3.3 .5zM167.5 33.2l3.3-.5v1zM92.5 39.8l3.3-.5v1zM87.7 39.3l3.3 .5-3.3 .5zM130.5 40.3l3.3-.5v1zM124.7 39.8l3.3 .5-3.3 .5z"/>
<path d="M38.2 241.2l3.3-.5v1zM216.9 240.7l3.3 .5-3.3 .5z"/>
</g>
<g font-size="8.5">
<text x="224" y="57.1">A</text>
<text x="279.3" y="111.9">DETAIL</text>
</g>
<g font-size="8.1">
<text x="13" y="8">12</text>
<text x="48" y="8">11</text>
<text x="83" y="8">10</text>
<text x="120.2" y="8">9</text>
<text x="155.2" y="8">8</text>
<text x="190.2" y="8">7</text>
<text x="225.2" y="8">6</text>
<text x="260.2" y="8">5</text>
<text x="295.2" y="8">4</text>
<text x="330.2" y="8">3</text>
<text x="365.2" y="8">2</text>
<text x="400.2" y="8">1</text>
<text x="2.6" y="17.8">K</text>
<text x="412.6" y="17.8">K</text>
<text x="3" y="47.5">J</text>
<text x="413" y="47.5">J</text>
<text x="2.2" y="77.2">H</text>
<text x="412.2" y="77.2">H</text>
<text x="1.5" y="106.9">G</text>
<text x="411.5" y="106.9">G</text>
<text x="3" y="136.6">F</text>
<text x="413" y="136.6">F</text>
<text x="2.8" y="166.3">E</text>
<text x="412.8" y="166.3">E</text>
<text x="2" y="196">D</text>
<text x="412" y="196">D</text>
<text x="1.7" y="225.7">C</text>
<text x="411.7" y="225.7">C</text>
<text x="2.7" y="255.4">B</text>
<text x="412.7" y="255.4">B</text>
<text x="2" y="285.1">A</text>
<text x="412" y="285.1">A</text>
<text x="13" y="295">12</text>
<text x="48" y="295">11</text>
<text x="83" y="295">10</text>
<text x="120.2" y="295">9</text>
<text x="155.2" y="295">8</text>
<text x="190.2" y="295">7</text>
<text x="225.2" y="295">6</text>
<text x="260.2" y="295">5</text>
<text x="295.2" y="295">4</text>
<text x="330.2" y="295">3</text>
<text x="365.2" y="295">2</text>
<text x="400.2" y="295">1</text>
</g>
<g font-size="5.6">
<text x="18.3" y="21.6">Top View,</text>
<text x="18.3" y="28.3">Scale: 1:2</text>
</g>
<g font-size="4.9">
<text x="349.5" y="258.4">STB Heat Sink Top</text>
<text x="358.7" y="263.4">Top View</text>
</g>
<g font-size="4.7">
<text x="62.7" y="31.1">98.00</text>
<text x="185.5" y="32.2">98.00</text>
<text x="77.6" y="38.8">3.00</text>
<text x="124.9" y="39.3">5.00</text>
<text x="174.7" y="38.8">3.00</text>
<text x="308.2" y="111.9">A</text>
<text x="282.7" y="120.1">SCALE 2 : 1</text>
<text x="226.1" y="129.2" transform="rotate(-90 226.1 129.2)">5.00</text>
<text x="344" y="135.7" transform="rotate(-90 344 135.7)">2.00</text>
<text x="351" y="135.7" transform="rotate(-90 351 135.7)">4.00</text>
<text x="21.2" y="139.2" transform="rotate(-90 21.2 139.2)">364.00</text>
<text x="27.2" y="139.2" transform="rotate(-90 27.2 139.2)">349.00</text>
<text x="351" y="166.4" transform="rotate(-90 351 166.4)">1.00</text>
<text x="225.4" y="214.7" transform="rotate(-90 225.4 214.7)">7.50</text>
<text x="118.4" y="233.2">349.00</text>
<text x="118.3" y="240.2">364.00</text>
</g>
<text font-size="3.9" x="400.9" y="275.5">A3</text>
<text font-size="3.2" x="344.9" y="277.9">Aluminium</text>
<text font-size="2.5" x="402.2" y="236.1">1.0</text>
<g font-size="2">
<text x="342.6" y="236">DO NOT SCALE DRAWING</text>
<text x="383.3" y="236.2">REVISION</text>
<text x="330.3" y="241.8">DWG NO.</text>
<text x="244.3" y="252">NAME</text>
<text x="260" y="251.9">SIGNATURE</text>
<text x="277.2" y="251.9">DATE</text>
<text x="285.6" y="251.2">UNLESS OTHERWISE SPECIFIED:</text>
<text x="330.1" y="251.9">TITLE:</text>
<text x="230.6" y="256.1">DRAWN</text>
<text x="243.1" y="256.1">schuluka</text>
<text x="285.6" y="253.7">DIMENSIONS ARE IN MILLIMETERS</text>
<text x="285.6" y="256.7">DEBURR AND BREAK SHARP EDGES</text>
<text x="230.9" y="260.3">CHK'D</text>
<text x="242.8" y="260.3">schuluka</text>
<text x="285.6" y="259.7">SURFACE FINISH:</text>
<text x="285.6" y="262.7">TOLERANCES:</text>
<text x="230.4" y="264.4">APPV'D</text>
<text x="231.1" y="268.8">MFG</text>
<text x="287.3" y="265.7">LINEAR:</text>
<text x="287.3" y="268.7">ANGULAR:</text>
<text x="231.5" y="273">Q.A</text>
<text x="286.1" y="272.9">FINISH:</text>
<text x="329.5" y="272.9">MATERIAL:</text>
<text x="285.6" y="285.5">WEIGHT:</text>
<text x="330.1" y="285.6">SCALE:1:5</text>
<text x="374.5" y="285.6">SHEET 1 OF 1</text>
</g>
</svg>
